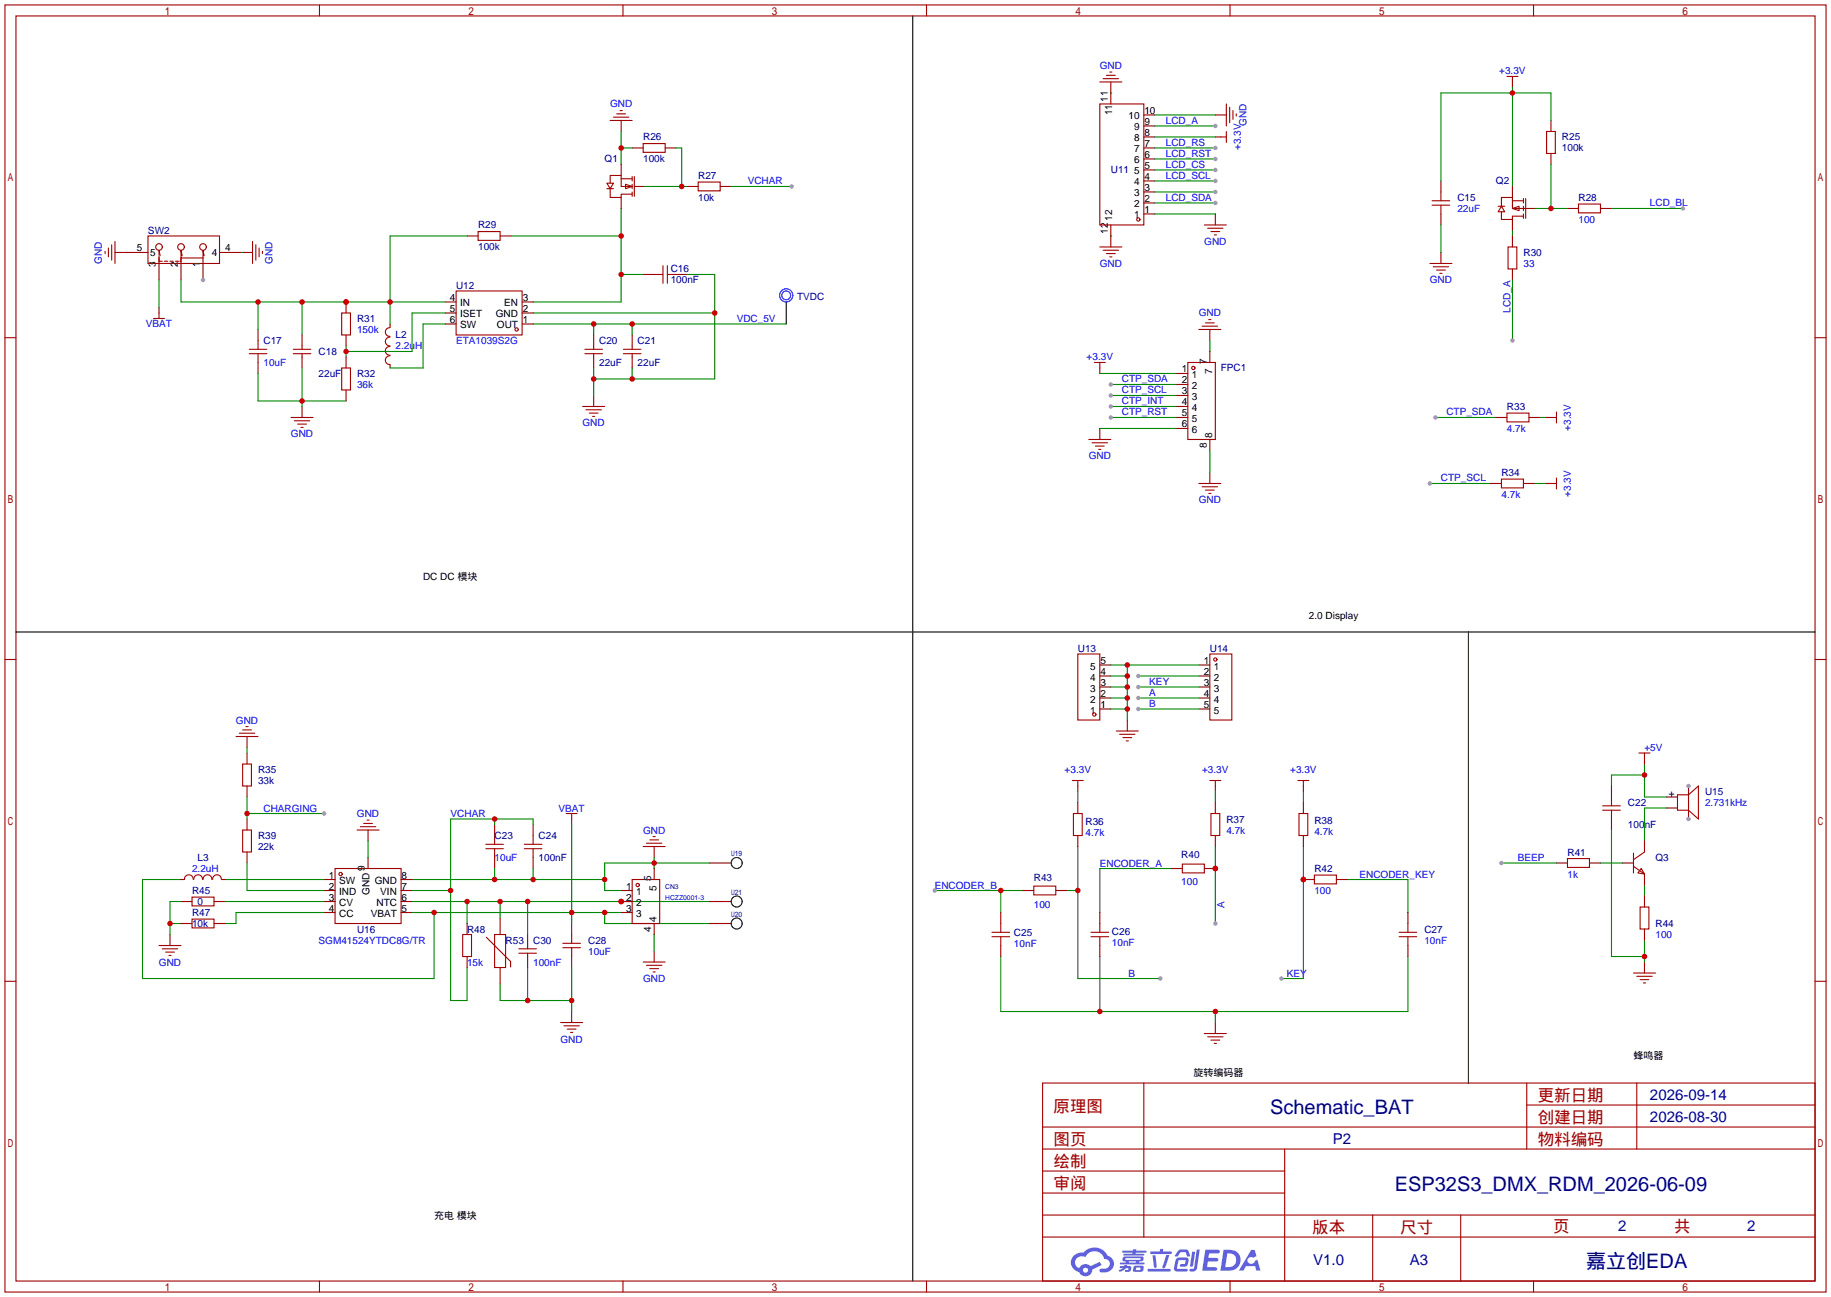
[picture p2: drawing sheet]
<svg xmlns="http://www.w3.org/2000/svg" width="423mm" height="299mm" viewBox="0 0 423 299" stroke-linecap="round" stroke-linejoin="round" font-family="sans-serif">
<g fill="none" stroke="#a10000" stroke-width=".25">
<path d="M1.1 1.1h420.4v297.2h-420.4zM3.7 3.7h415.3v292.1h-415.3zM73.7 1.1v2.6M143.8 1.1v2.6M213.9 1.1v2.6M283.9 1.1v2.6M354 1.1v2.6M1.1 78h2.6M419 78h2.5M1.1 152.3h2.6M419 152.3h2.5M1.1 226.6h2.6"/>
<path d="M419 226.6h2.5M240.7 250.1h178.3v45.7h-178.3zM264 250.1v35.5M352.4 250.1v15.2M352.4 255.1h66.6M377.8 250.1v15.2M240.7 270.4h55.8M240.7 265.3h178.3M240.7 275.5h55.8M240.7 260.2h178.3M296.5 265.3v30.5M73.7 295.8v2.5"/>
<path d="M143.8 295.8v2.5M213.9 295.8v2.5M240.7 285.6h178.3M240.7 280.5h178.3M283.9 295.8v2.5M316.9 280.5v15.3M337.2 280.5v15.3M354 295.8v2.5"/>
</g>
<g fill="#5487ff">
<path d="M278.2 288.5h2.7a.48 .48 0 0 1 .7 .5 .48 .48 0 0 1-.7 .4h-1.8l-.1 1h1.8a.43 .43 0 0 1 .4 .5 .43 .43 0 0 1-.4 .4h-2l-.2 1.3h1.7a.45 .45 0 0 1 .6 .2 .45 .45 0 0 1-.1 .6h-3.3z"/>
<path d="M288.8 288.6h.8l.4 1.4-.7 .4a.84 .84 0 0 0-1.2 .2 .84 .84 0 0 0 .3 1.2 .84 .84 0 0 0 1.2-.4l.1-.3 .6-.3 .7 2.6h-1l-.3-1h-2.1l-.6 1h-1z"/>
<path d="M275.2 289h.7l-.5 3.2a.36 .36 0 0 1-.4 .3 .36 .36 0 0 1-.3-.3z"/>
<path d="M276.2 288.5h.7l-.6 4.3a1.13 1.13 0 0 1-1.7 .6l.1-.4 .8-.1 .1-.1z"/>
<path d="M271.9 288.8l.6-.3h1.1a.77 .77 0 0 1 .8 .5l.3 1-.1 .1h-.6l-.3-.9-.2-.1h-1l-.7 1h-.6z"/>
<path d="M271.5 290.7l.5-.4h1.7a.81 .81 0 0 1 .7 .5 .81 .81 0 0 1-.2 .9 .81 .81 0 0 1-.9 .8h-.6a.32 .32 0 0 1-.3-.4 .32 .32 0 0 1 .3-.2l.8-.1 .2-.8h-1.7l-.3 1.9 2.2 .1a.32 .32 0 0 1 .3 .3 .32 .32 0 0 1-.4 .3h-2.2l-.5-.3-.1-.5z"/>
<path d="M264.9 293h5.1a.33 .33 0 0 1 .3 .3 .33 .33 0 0 1-.4 .3h-4.9l-.1-.1z"/>
<path d="M269.2 289.8h.7l-.6 2a.98 .98 0 0 1-.7 1l-.3-.3z"/>
<path d="M266 289.8h.7l.3 2.6a.34 .34 0 0 1-.3 .4 .34 .34 0 0 1-.3-.3z"/>
<path d="M265.5 288.9h2.2l.2-.5h.6l-.1 .5h1.8a.32 .32 0 0 1 .3 .4 .32 .32 0 0 1-.3 .3h-4.5l-.2-.2z"/>
<path d="M258.5 292.3h1l.1-.2h.6l-.1 .2 .9 .1 .1 .1-.1 1-1.3 .2v-.5h.7v-.4a.68 .68 0 0 0-.9 .4l-1.1 .5-.2-.4 1-.5h-.7z"/>
<path d="M259.1 288.8h2.4l.1-.4h.7l-.1 .4h2.2l.3 .2-.3 .2h-2.2l-.1 .3h1.8l.3 .2-.3 .2h-4.5l-.1-.4h2.1v-.3h-2.2l-.2-.1z"/>
<path d="M282.4 288.5l-.7 4.9h1.7a2.5 2.5 0 0 0 3-2.5 2.5 2.5 0 0 0-3.1-2.4zM283.3 289.4a1.65 1.65 0 0 1 2 1.7 1.65 1.65 0 0 1-2.1 1.5h-.4z"/>
<path d="M259.2 290.3l-.1 .8 .7 .1 .1 .3h-1.4l.1 .4h5.4l.2-.1-.2-.3h-1.1l.1-.3a.7 .7 0 0 0 .9-.2 .7 .7 0 0 0-.1-.9h-4.1zM259.8 290.5l3.5 .1-.2 .3h-3.2zM260.6 291.2h1.6l-.1 .3h-1.5z"/>
<path d="M261.7 292.4a1.05 1.05 0 0 0 0 1.2 2.91 2.91 0 0 0 2.1-.1 .98 .98 0 0 0 .1-1.2l-1.7-.1zM262.3 292.7h.8l.1 .4-.2 .2-.8-.1z"/>
<path d="M247.9 289.9a2.23 2.23 0 0 0-.6 2.3 2.23 2.23 0 0 0 1.8 1.5 1.58 1.58 0 0 0 1.7 1 1.58 1.58 0 0 0 1.3-1.6l2.2-1-.5-.8-2.1 1a1.65 1.65 0 0 0-2.6 .5 1.47 1.47 0 0 1-.7-2.1 1.47 1.47 0 0 1 2.2-.4 2.3 2.3 0 0 1 2.3-1.4 2.3 2.3 0 0 1 2 1.8 1.12 1.12 0 0 1 1.3 1 1.12 1.12 0 0 1-1.1 1.2h-.7a.45 .45 0 0 0-.6 .4 .45 .45 0 0 0 .4 .5 2.21 2.21 0 0 0 2.3-.6 2.21 2.21 0 0 0 .5-2.2 2.13 2.13 0 0 0-1.4-1.1 3.3 3.3 0 0 0-5.5-.7l-1.2 .1zM250 293.3a.6 .6 0 0 1 1.2 0 .6 .6 0 0 1-1.2 0z"/>
</g>
<g fill="none" stroke="#a10000" stroke-width=".25">
<path d="M248.8 151h5.1v15.2h-5.1zM279.3 151h5.1v15.2h-5.1zM257.7 168.8h5.1M258.4 169.5h3.6M259.2 170.3h2M260 171.1h.5"/>
<circle cx="280.5" cy="152.3" r=".38"/>
<circle cx="252.6" cy="165" r=".38"/>
</g>
<path d="M253.9 158.6h2.5M253.9 156.1h2.5M253.9 153.5h2.5M276.7 158.6h2.6M276.7 156.1h2.6M276.7 153.5h2.6M253.9 163.7h2.5M253.9 161.2h2.5M260.2 166.2v2.6M276.7 163.7h2.6M276.7 161.2h2.6" fill="none" stroke="#870000" stroke-width=".25"/>
<path d="M262.8 158.6h13.9" fill="none" stroke="#008700" stroke-width=".25"/>
<circle cx="262.8" cy="158.6" r=".51" fill="#999"/>
<path d="M262.8 163.7h13.9" fill="none" stroke="#008700" stroke-width=".25"/>
<circle cx="262.8" cy="163.7" r=".51" fill="#999"/>
<path d="M256.4 153.5h20.3M256.4 156.1h3.8M256.4 158.6h3.8M260.2 153.5v12.7M256.4 161.2h3.8M256.4 163.7h3.8" fill="none" stroke="#008700" stroke-width=".25"/>
<g fill="#c00">
<circle cx="260.2" cy="153.5" r=".63"/>
<circle cx="260.2" cy="156.1" r=".63"/>
<circle cx="260.2" cy="158.6" r=".63"/>
<circle cx="260.2" cy="161.2" r=".63"/>
<circle cx="260.2" cy="163.7" r=".63"/>
</g>
<path d="M262.8 161.2h13.9" fill="none" stroke="#008700" stroke-width=".25"/>
<circle cx="262.8" cy="161.2" r=".51" fill="#999"/>
<path d="M379.6 222.1v2.6" fill="none" stroke="#870000" stroke-width=".25"/>
<path d="M377.1 224.7h5M377.8 225.4h3.6M378.6 226.2h2M379.3 226.9h.6" fill="none" stroke="#a10000" stroke-width=".25"/>
<path d="M379.6 176.4v7.6h5.1M379.6 178.9h-7.6v2.6M384.7 186.6h-5.1v7.6" fill="none" stroke="#008700" stroke-width=".25"/>
<circle cx="379.6" cy="178.9" r=".63" fill="#c00"/>
<path d="M346.6 199.3h12.7M369.4 199.3h5.1M379.6 204.3v2.6" fill="none" stroke="#008700" stroke-width=".25"/>
<path d="M379.6 175.1v1.3" fill="none" stroke="#870000" stroke-width=".25"/>
<path d="M378.3 173.9h2.6M379.6 173.9v1.2" fill="none" stroke="#a10000" stroke-width=".25"/>
<circle cx="346.6" cy="199.3" r=".51" fill="#999"/>
<path d="M280.5 236.1v2.5" fill="none" stroke="#870000" stroke-width=".25"/>
<path d="M278 238.6h5.1M278.8 239.4h3.5M279.5 240.2h2.1M280.3 240.9h.5" fill="none" stroke="#a10000" stroke-width=".25"/>
<path d="M231 220.9v12.7h94v-12.7M253.9 220.9v12.7M280.5 233.6v2.5" fill="none" stroke="#008700" stroke-width=".25"/>
<g fill="#c00">
<circle cx="280.5" cy="233.6" r=".63"/>
<circle cx="253.9" cy="233.6" r=".63"/>
</g>
<path d="M248.8 195.5v30.4h19M300.9 182.8v2.5M246.3 205.6h2.5" fill="none" stroke="#008700" stroke-width=".25"/>
<circle cx="248.8" cy="205.6" r=".63" fill="#c00"/>
<circle cx="267.8" cy="225.9" r=".51" fill="#999"/>
<path d="M331.3 96.4h14" fill="none" stroke="#008700" stroke-width=".25"/>
<circle cx="331.3" cy="96.4" r=".51" fill="#999"/>
<path d="M330.1 111.6h13.9" fill="none" stroke="#008700" stroke-width=".25"/>
<circle cx="330.1" cy="111.6" r=".51" fill="#999"/>
<path d="M280.5 195.5v17.7" fill="none" stroke="#008700" stroke-width=".25"/>
<circle cx="280.5" cy="200.5" r=".63" fill="#c00"/>
<circle cx="280.5" cy="213.2" r=".51" fill="#999"/>
<path d="M300.9 195.5v30.4h-5.1" fill="none" stroke="#008700" stroke-width=".25"/>
<circle cx="300.9" cy="203.1" r=".63" fill="#c00"/>
<circle cx="295.8" cy="225.9" r=".51" fill="#999"/>
<path d="M215.8 205.6h20.3M231 205.6v5.1" fill="none" stroke="#008700" stroke-width=".25"/>
<circle cx="231" cy="205.6" r=".63" fill="#c00"/>
<circle cx="215.8" cy="205.6" r=".51" fill="#999"/>
<path d="M270.4 200.5h-16.5v10.2M311 203.1h14v7.6" fill="none" stroke="#008700" stroke-width=".25"/>
<g fill="none" stroke="#870000" stroke-width=".25">
<path d="M349.1 18.9v1.3M280.5 31.6h1.3M158.6 43.1h2.6M166.2 43.1h2.6M332.6 41.8v2.5M332.6 49.4v2.5M332.6 58.3v2.5M59.6 76.1v2.5M148.5 63.4h2.5M156.1 63.4h2.5M59.6 83.7v2.5M253.9 85v1.2"/>
<path d="M356.7 96.4h1.3M356.7 111.6h1.3M114.2 190.4v2.5M114.2 198v2.5M123.1 190.4v2.5M123.1 198v2.5M248.8 181.5v1.3M280.5 181.5v1.3M300.9 181.5v1.3M372 181.5v2.5M372 189.1v2.5M41.8 208.2h2.5"/>
<path d="M49.4 208.2h2.5M132 213.2v2.6M278 200.5h2.5M132 220.9v2.5"/>
</g>
<g fill="none" stroke="#a10000" stroke-width=".25">
<path d="M347.9 17.7h2.5M349.1 17.7v1.2M281.8 31.6h1.3M283.1 30.4v2.5M161.2 42h5v2.1h-5zM330.6 47.4h4M330.6 46.4h4M332.6 44.3v2.1M332.6 47.4v2M59.6 78.6v2M151 63.4h2M153 61.3v4.1"/>
<path d="M154.1 63.4h2M154.1 61.3v4.1M330.1 60.8h5.1M330.8 61.6h3.6M331.6 62.4h2M332.4 63.1h.5M57.5 80.6h4.1M57.5 81.7h4.1M59.6 81.7v2M252.6 83.7h2.5M253.9 83.7v1.3M358 96.4h1.3"/>
<path d="M359.3 95.1v2.6M358 111.6h1.3M359.3 110.4v2.5M112.1 194.9h4.1M112.1 196h4.1M114.2 192.9v2M114.2 196v2M121 194.9h4.1M121 196h4.1M123.1 192.9v2M123.1 196v2M247.5 180.2h2.6"/>
<path d="M248.8 180.2v1.3M279.3 180.2h2.5M280.5 180.2v1.3M299.6 180.2h2.5M300.9 180.2v1.3M370 186.1h4M370 187.1h4M372 184v2.1M372 187.1v2M44.3 207.1h5.1v2.1h-5.1zM129.9 217.8h4.1M129.9 218.8h4.1"/>
<path d="M132 215.8v2M132 218.8v2.1"/>
</g>
<circle cx="280.5" cy="200.5" r=".63" fill="#c00"/>
<path d="M361.8 48.1h2.6M369.4 48.1h2.6M270.4 200.5h2.5M300.9 203.1h2.5M308.5 203.1h2.5" fill="none" stroke="#870000" stroke-width=".25"/>
<path d="M364.4 47.1h5v2h-5zM272.9 199.5h5.1v2h-5.1z" fill="none" stroke="#a10000" stroke-width=".25"/>
<circle cx="300.9" cy="203.1" r=".63" fill="#c00"/>
<path d="M35.4 73.5h2.6M36.7 72.3v1.2M130.7 187.8h2.5M132 187.8v1.3M377.1 197v4.5M379.6 196.7l-2.5 1.8M238.6 204.6h5.1v2h-5.1zM303.4 202.1h5.1v2h-5.1zM377.1 200l2.5 1.8M378.8 200.5l.8 1.3-1.5-.3z" fill="none" stroke="#a10000" stroke-width=".25"/>
<path d="M36.7 71v1.3M132 189.1v1.3M374.5 199.3h2.6M379.6 194.2v2.5M236.1 205.6h2.5M243.7 205.6h2.6M379.6 201.8v2.5" fill="none" stroke="#870000" stroke-width=".25"/>
<path d="M355.5 96.4h1.2M354.2 111.6h2.5M248.8 182.8v2.5M280.5 182.8v2.5M372 191.6v29.3h7.6M379.6 217v5.1" fill="none" stroke="#008700" stroke-width=".25"/>
<circle cx="379.6" cy="220.9" r=".63" fill="#c00"/>
<path d="M145.9 34.2h2.6M153.5 34.2h2.6M358 27.8v2.6M358 35.4v2.6M107.8 54.5h2.6M115.4 54.5h2.6M151 195.5v2.5M151 219.6v2.5M132 233.6v2.5" fill="none" stroke="#870000" stroke-width=".25"/>
<g fill="none" stroke="#a10000" stroke-width=".25">
<path d="M148.5 33.1h5v2.1h-5zM357 30.4h2v5h-2zM110.4 53.5h5v2h-5zM148.5 195.5h5M149.2 194.7h3.6M150 193.9h2M150.7 193.2h.6M129.4 236.1h5.1M130.2 236.9h3.5M130.9 237.6h2.1M131.7 238.4h.5M148.5 222.1h5"/>
<path d="M149.2 222.9h3.6M150 223.6h2M150.7 224.4h.6"/>
</g>
<path d="M151 198v2.5M163.7 199.3h-24.1v6.3h3.8M95.1 203.1h44.5M114.2 200.5v2.6M123.1 200.5v2.6" fill="none" stroke="#008700" stroke-width=".25"/>
<g fill="#c00">
<circle cx="151" cy="199.3" r=".63"/>
<circle cx="139.6" cy="203.1" r=".63"/>
<circle cx="123.1" cy="203.1" r=".63"/>
<circle cx="114.2" cy="203.1" r=".63"/>
</g>
<path d="M107.8 54.5h-17.8v20.3M41.8 64.6v5.1h60.9M59.6 69.7v6.4M69.7 69.7v7.6M151 215.8v3.8" fill="none" stroke="#008700" stroke-width=".25"/>
<g fill="#c00">
<circle cx="59.6" cy="69.7" r=".63"/>
<circle cx="69.7" cy="69.7" r=".63"/>
<circle cx="79.9" cy="69.7" r=".63"/>
<circle cx="90" cy="69.7" r=".63"/>
</g>
<path d="M69.7 93.9v2.5M379.6 206.9v2.5M379.6 214.5v2.5" fill="none" stroke="#870000" stroke-width=".25"/>
<path d="M67.2 96.4h5.1M67.9 97.2h3.6M68.7 97.9h2M69.5 98.7h.5M378.6 209.4h2v5.1h-2z" fill="none" stroke="#a10000" stroke-width=".25"/>
<path d="M59.6 86.2v6.4h20.3M69.7 85v8.9" fill="none" stroke="#008700" stroke-width=".25"/>
<circle cx="69.7" cy="92.6" r=".63" fill="#c00"/>
<g fill="none" stroke="#a10000" stroke-width=".25">
<path d="M134.5 93.9h5.1M135.3 94.6h3.5M136 95.4h2M136.8 96.1h.5M229 216.3h4M229 215.3h4M231 213.2v2.1M231 216.3v2M251.8 216.3h4.1M251.8 215.3h4.1M253.9 213.2v2.1M253.9 216.3v2"/>
<path d="M323 216.3h4M323 215.3h4M325 213.2v2.1M325 216.3v2"/>
</g>
<path d="M137 91.3v2.6M231 210.7v2.5M231 218.3v2.6M253.9 210.7v2.5M253.9 218.3v2.6M325 210.7v2.5M325 218.3v2.6" fill="none" stroke="#870000" stroke-width=".25"/>
<path d="M123.1 72.3h41.9M158.6 63.4h6.4v24.1h-28M137 85v6.3M145.9 85v2.5" fill="none" stroke="#008700" stroke-width=".25"/>
<g fill="#c00">
<circle cx="165" cy="72.3" r=".63"/>
<circle cx="145.9" cy="87.5" r=".63"/>
<circle cx="137" cy="87.5" r=".63"/>
</g>
<path d="M384.7 184h2.5M384.7 186.6h2.5M389.8 187.1v2" fill="none" stroke="#870000" stroke-width=".25"/>
<path d="M389.8 183.5l2.2-2v7.6l-2.2-2M389.8 183.5v3.6M389.8 183.5h-2.6v3.6h2.6" fill="none" stroke="#a10000" stroke-width=".25"/>
<circle cx="389.8" cy="189.1" r=".51" fill="#999"/>
<path d="M389.8 181.5v2" fill="none" stroke="#870000" stroke-width=".25"/>
<circle cx="389.8" cy="181.5" r=".51" fill="#999"/>
<path d="M123.1 74.8h58.4M137 74.8v2.5M145.9 74.8v2.5" fill="none" stroke="#008700" stroke-width=".25"/>
<g fill="#c00">
<circle cx="137" cy="74.8" r=".63"/>
<circle cx="145.9" cy="74.8" r=".63"/>
</g>
<path d="M118 54.5h25.4M143.4 48.1v21.6h-20.3M143.4 63.4h5.1" fill="none" stroke="#008700" stroke-width=".25"/>
<g fill="#c00">
<circle cx="143.4" cy="54.5" r=".63"/>
<circle cx="143.4" cy="63.4" r=".63"/>
</g>
<g fill="none" stroke="#870000" stroke-width=".25">
<path d="M256.4 21.5v2.5M264 26.5h2.6M264 29.1h2.6M264 31.6h2.6M264 34.2h2.6M264 36.7h2.6M264 39.2h2.6M256.4 51.9v2.6M264 41.8h2.6M264 44.3h2.6M264 46.9h2.6M264 49.4h2.6"/>
<path d="M102.7 74.8h2.6M102.7 72.3h2.6M102.7 69.7h2.6M120.5 74.8h2.6M120.5 72.3h2.6M120.5 69.7h2.6M345.3 96.4h2.6M352.9 96.4h2.6M344 111.6h2.6M351.7 111.6h2.5M57 170.1v2.5M85 191.6v2.6"/>
<path d="M85 198v2.5M248.8 185.3v2.5M248.8 192.9v2.6M280.5 185.3v2.5M280.5 192.9v2.6M300.9 185.3v2.5M300.9 192.9v2.6M359.3 199.3h2.5M366.9 199.3h2.5M39.2 215.8v2.5M74.8 203.1h2.5M74.8 205.6h2.5"/>
<path d="M74.8 208.2h2.5M74.8 210.7h2.5M92.6 203.1h2.5M92.6 205.6h2.5M92.6 208.2h2.5M92.6 210.7h2.5"/>
</g>
<g fill="none" stroke="#a10000" stroke-width=".25">
<path d="M253.9 24h10.1v27.9h-10.1zM105.3 67.2h15.2v10.1h-15.2zM347.9 95.4h5v2h-5zM346.6 110.6h5.1v2h-5.1zM54.5 170.1h5.1M55.2 169.3h3.6M56 168.5h2M56.8 167.8h.5M82.4 191.6h5.1M83.2 190.9h3.5M83.9 190.1h2.1M84.7 189.4h.5"/>
<path d="M247.8 187.8h2v5.1h-2zM279.5 187.8h2.1v5.1h-2.1zM299.8 187.8h2.1v5.1h-2.1zM361.8 198.2h5.1v2.1h-5.1zM36.7 218.3h5.1M37.5 219.1h3.5M38.2 219.8h2.1M77.3 200.5h15.3v12.7h-15.3zM39 220.6h.5"/>
<circle cx="262.8" cy="50.7" r=".38"/>
<circle cx="119.3" cy="76.1" r=".38"/>
<circle cx="78.6" cy="201.8" r=".38"/>
</g>
<path d="M85 194.2v3.8M114.2 189.1v1.3M123.1 190.4v-1.3h-19.1v41.9h3.8v-7.6M95.1 205.6h8.9" fill="none" stroke="#008700" stroke-width=".25"/>
<g fill="#c00">
<circle cx="104" cy="205.6" r=".63"/>
<circle cx="114.2" cy="189.1" r=".63"/>
</g>
<path d="M266.6 26.5h13.9M266.6 41.8h13.9" fill="none" stroke="#008700" stroke-width=".25"/>
<circle cx="280.5" cy="41.8" r=".51" fill="#999"/>
<path d="M253.9 98.9h17.8M95.1 208.2h68.6M107.8 208.2v5M115.4 208.2v3.8M121.8 208.2v7.6" fill="none" stroke="#008700" stroke-width=".25"/>
<g fill="#c00">
<circle cx="107.8" cy="208.2" r=".63"/>
<circle cx="115.4" cy="208.2" r=".63"/>
<circle cx="121.8" cy="208.2" r=".63"/>
<circle cx="143.4" cy="208.2" r=".63"/>
</g>
<path d="M266.6 29.1h13.9" fill="none" stroke="#008700" stroke-width=".25"/>
<circle cx="280.5" cy="29.1" r=".51" fill="#999"/>
<path d="M256.4 96.4h15.3" fill="none" stroke="#008700" stroke-width=".25"/>
<circle cx="256.4" cy="96.4" r=".51" fill="#999"/>
<path d="M132 190.4v22.8M41.8 203.1h-8.9v22.8h67.3v-15.2M95.1 210.7h48.3M139.6 210.7v2.5h24.1" fill="none" stroke="#008700" stroke-width=".25"/>
<g fill="#c00">
<circle cx="100.2" cy="210.7" r=".63"/>
<circle cx="132" cy="210.7" r=".63"/>
<circle cx="139.6" cy="210.7" r=".63"/>
</g>
<path d="M266.6 44.3h13.9" fill="none" stroke="#008700" stroke-width=".25"/>
<circle cx="280.5" cy="44.3" r=".51" fill="#999"/>
<path d="M266.6 46.9h13.9" fill="none" stroke="#008700" stroke-width=".25"/>
<circle cx="280.5" cy="46.9" r=".51" fill="#999"/>
<path d="M266.6 31.6h13.9M256.4 93.9h15.3" fill="none" stroke="#008700" stroke-width=".25"/>
<circle cx="256.4" cy="93.9" r=".51" fill="#999"/>
<path d="M266.6 49.4h13.9M256.4 91.3h15.3" fill="none" stroke="#008700" stroke-width=".25"/>
<circle cx="256.4" cy="91.3" r=".51" fill="#999"/>
<path d="M266.6 34.2h13.9" fill="none" stroke="#008700" stroke-width=".25"/>
<circle cx="280.5" cy="34.2" r=".51" fill="#999"/>
<path d="M266.6 36.7h13.9" fill="none" stroke="#008700" stroke-width=".25"/>
<circle cx="280.5" cy="36.7" r=".51" fill="#999"/>
<path d="M256.4 88.8h15.3" fill="none" stroke="#008700" stroke-width=".25"/>
<circle cx="256.4" cy="88.8" r=".51" fill="#999"/>
<path d="M266.6 39.2h13.9" fill="none" stroke="#008700" stroke-width=".25"/>
<circle cx="280.5" cy="39.2" r=".51" fill="#999"/>
<path d="M256.4 21.5h.1M256.4 54.5h.1M79.9 79.9v2.5M102.7 74.8h-5v10.2h-7.7M102.7 72.3h-7.6v8.9h-15.2M279.3 78.6v2.6M253.9 86.2h17.8" fill="none" stroke="#008700" stroke-width=".25"/>
<path d="M256.4 18.9v2.6M256.4 54.5v2.5M90 74.8v.8M279.3 76.1v2.5M90 84.2v.8M253.9 98.9v2.6M279.3 109.1v2.5" fill="none" stroke="#870000" stroke-width=".25"/>
<g fill="none" stroke="#a10000" stroke-width=".25">
<path d="M253.9 18.9h5.1M254.6 18.2h3.6M255.4 17.4h2M256.2 16.6h.5M253.9 57h5.1M254.6 57.8h3.6M255.4 58.5h2M256.2 59.3h.5M90 80a1.01 1.01 0 0 0-1.1 1 1.01 1.01 0 0 0 1.1 1M90 77.8a1.01 1.01 0 0 0-1.1 1.1 1.01 1.01 0 0 0 1.1 1M90 75.7a1.01 1.01 0 0 0-1.1 1 1.01 1.01 0 0 0 1.1 1M276.7 76.1h5.1"/>
<path d="M277.5 75.3h3.6M278.3 74.5h2M279 73.8h.5M90 82.1a1.01 1.01 0 0 0-1.1 1.1 1.01 1.01 0 0 0 1.1 1M251.3 101.5h5.1M252.1 102.2h3.6M252.9 103h2M253.6 103.8h.5M276.7 111.6h5.1M277.5 112.4h3.6M278.3 113.2h2M279 113.9h.5"/>
</g>
<circle cx="79.9" cy="81.2" r=".63" fill="#c00"/>
<path d="M280.5 26.5h2.6M26.5 58.3h2.6M55.8 58.3h2.5M280.5 49.4v2.5" fill="none" stroke="#870000" stroke-width=".25"/>
<g fill="none" stroke="#a10000" stroke-width=".25">
<path d="M283.1 24v5.1M283.8 24.8v3.5M284.6 25.5v2.1M285.4 26.3v.5M24.3 58v.5M25 57.3v2M25.8 56.5v3.6M26.5 55.8v5M58.3 55.8v5M59.1 56.5v3.6M59.8 57.3v2M60.6 58v.5"/>
<path d="M278 51.9h5.1M278.8 52.7h3.5M279.5 53.5h2.1M280.3 54.2h.5"/>
</g>
<path d="M349.1 20.2v22.9M358 27.8v-6.3h-25.4v20.3M349.1 53.2v1.3" fill="none" stroke="#008700" stroke-width=".25"/>
<circle cx="349.1" cy="21.5" r=".63" fill="#c00"/>
<g fill="none" stroke="#a10000" stroke-width=".25">
<path d="M274.2 83.7h6.3v17.8h-6.3z"/>
<circle cx="275.5" cy="85" r=".38"/>
</g>
<path d="M79.9 69.7v2.6M271.7 86.2h2.5M271.7 88.8h2.5M271.7 91.3h2.5M271.7 93.9h2.5M271.7 96.4h2.5M271.7 98.9h2.5M279.3 81.2v2.5M279.3 101.5v2.5" fill="none" stroke="#870000" stroke-width=".25"/>
<path d="M332.6 51.9v6.4M279.3 104v5.1M51.9 203.1h22.9M51.9 208.2h22.9" fill="none" stroke="#008700" stroke-width=".25"/>
<path d="M3.7 145.9h415.3" fill="none" stroke="#000" stroke-width=".25"/>
<circle cx="79.9" cy="69.7" r=".63" fill="#c00"/>
<path d="M79.9 77.3v2.6M79.9 82.4v2.6M79.9 90v2.6" fill="none" stroke="#870000" stroke-width=".25"/>
<path d="M78.9 72.3h2v5h-2zM78.9 85h2v5h-2z" fill="none" stroke="#a10000" stroke-width=".25"/>
<path d="M210.7 3.7v292.1" fill="none" stroke="#000" stroke-width=".25"/>
<path d="M358 38v10.1M354.2 48.1h7.6" fill="none" stroke="#008700" stroke-width=".25"/>
<circle cx="358" cy="48.1" r=".63" fill="#c00"/>
<path d="M41.8 203.1h.7M51.2 203.1h.7" fill="none" stroke="#870000" stroke-width=".25"/>
<path d="M42.6 203.1a1.01 1.01 0 0 1 1-1.1 1.01 1.01 0 0 1 1 1.1M44.7 203.1a1.01 1.01 0 0 1 1-1.1 1.01 1.01 0 0 1 1.1 1.1M46.9 203.1a1.01 1.01 0 0 1 1-1.1 1.01 1.01 0 0 1 1 1.1M49.1 203.1a1.01 1.01 0 0 1 1-1.1 1.01 1.01 0 0 1 1 1.1" fill="none" stroke="#a10000" stroke-width=".25"/>
<path d="M115.4 227.2v3.8h16.6M121.8 223.4v7.6M132 223.4v10.2" fill="none" stroke="#008700" stroke-width=".25"/>
<g fill="#c00">
<circle cx="132" cy="231" r=".63"/>
<circle cx="121.8" cy="231" r=".63"/>
</g>
<path d="M349.1 43.1v2.5M349.1 50.7v2.5M349.1 54.5v2.5M351.7 48.1h2.5M349.1 62.1v2.5" fill="none" stroke="#870000" stroke-width=".25"/>
<path d="M345.8 47.6h1.5M346.6 47.6l.7 1.3h-1.5zM346.6 47.6v-2h2.5v2.5h2.6M346.6 48.9v1.8h2.5v-.8h2.6M348.1 57h2v5.1h-2zM349.1 48.1l1.5-.5v1zM349.1 46.4h2.6M351.7 45.8v1.1M351.7 47.6v1M351.7 49.4v1M352.2 45.8v4.6" fill="none" stroke="#a10000" stroke-width=".25"/>
<path d="M349.1 64.6v14" fill="none" stroke="#008700" stroke-width=".25"/>
<circle cx="349.1" cy="78.6" r=".51" fill="#999"/>
<path d="M372 48.1h16.5" fill="none" stroke="#008700" stroke-width=".25"/>
<circle cx="388.5" cy="48.1" r=".51" fill="#999"/>
<path d="M39.2 213.2h2.6M41.8 208.2h-2.6v7.6" fill="none" stroke="#008700" stroke-width=".25"/>
<circle cx="39.2" cy="213.2" r=".63" fill="#c00"/>
<path d="M57 199.3v6.3h17.8M57 184v5.1M57 187.8h17.8M74.8 210.7h-20.3v2.5h-2.6" fill="none" stroke="#008700" stroke-width=".25"/>
<path d="M107.8 213.2v2.6M107.8 220.9v2.5" fill="none" stroke="#870000" stroke-width=".25"/>
<path d="M106.8 215.8h2v5.1h-2z" fill="none" stroke="#a10000" stroke-width=".25"/>
<circle cx="57" cy="187.8" r=".63" fill="#c00"/>
<circle cx="74.8" cy="187.8" r=".51" fill="#999"/>
<path d="M143.4 30.4v7.6M143.4 34.2h2.5M36.7 64.6v6.4M57 172.6v1.3" fill="none" stroke="#008700" stroke-width=".25"/>
<path d="M143.4 27.8v2.6" fill="none" stroke="#870000" stroke-width=".25"/>
<path d="M140.8 27.8h5.1M141.6 27.1h3.6M142.4 26.3h2M143.1 25.5h.5" fill="none" stroke="#a10000" stroke-width=".25"/>
<circle cx="143.4" cy="34.2" r=".63" fill="#c00"/>
<path d="M156.1 34.2h1.3v8.9M148.5 43.1h10.1" fill="none" stroke="#008700" stroke-width=".25"/>
<circle cx="157.4" cy="43.1" r=".63" fill="#c00"/>
<path d="M168.8 43.1h14" fill="none" stroke="#008700" stroke-width=".25"/>
<circle cx="182.8" cy="43.1" r=".51" fill="#999"/>
<path d="M339 145.9v104.2" fill="none" stroke="#000" stroke-width=".25"/>
<g fill="none" stroke="#a10000" stroke-width=".25">
<path d="M145.9 203.1h6.4v10.1h-6.4z"/>
<circle cx="147.2" cy="204.3" r=".38"/>
</g>
<path d="M143.4 205.6h2.5M143.4 208.2h2.5" fill="none" stroke="#870000" stroke-width=".25"/>
<circle cx="143.4" cy="208.2" r=".63" fill="#c00"/>
<path d="M29.1 58.3h5.1M36.7 59.6v5M41.8 59.6v5M46.9 59.6v5M50.7 58.3h5.1M143.4 210.7h2.5M151 200.5v2.6M151 213.2v2.6" fill="none" stroke="#870000" stroke-width=".25"/>
<path d="M29.1 58.3h.1" fill="none" stroke="#008700" stroke-width=".25"/>
<path d="M34.2 54.5h16.5v6.3h-16.5zM36.7 59.1v1.2h.8M36.7 58v-.2l.3 1.3M36.7 58.3v.5M41.8 59.6v.7h-.3M42 59.1l-.2-1.3v1.8h5.1v-1.8l.2 1.3M38 60.3h.7M39.2 60.3h.8M40.5 60.3h.8" fill="none" stroke="#a10000" stroke-width=".25"/>
<circle cx="46.9" cy="64.6" r=".51" fill="#999"/>
<g fill="none" stroke="#a10000" stroke-width=".25">
<path d="M69.7 79.9v.7M137 79.9v.7M145.9 79.9v.7M67.7 80.6h4.1M67.7 81.7h4.1M69.7 81.7v.7M135 80.6h4.1M135 81.7h4.1M137 81.7v.7M143.9 80.6h4.1M143.9 81.7h4.1M145.9 81.7v.7"/>
<path d="M56 176.4h2v5.1h-2zM56 191.6h2v5.1h-2zM44.3 212.2h5.1v2h-5.1zM112.3 216.4l5.6 5.6v1.3M114.2 215.8h2.5v7.6h-2.5zM119.8 219.1h4M121.8 218.3v.8M119.8 220.1h4M121.8 220.1v.8"/>
<circle cx="36.7" cy="57" r=".76"/>
<circle cx="41.8" cy="57" r=".76"/>
<circle cx="46.9" cy="57" r=".76"/>
</g>
<path d="M55.8 58.3h.1M262.8 156.1h13.9" fill="none" stroke="#008700" stroke-width=".25"/>
<g fill="none" stroke="#870000" stroke-width=".25">
<path d="M69.7 77.3v2.6M137 77.3v2.6M145.9 77.3v2.6M69.7 82.4v2.6M137 82.4v2.6M145.9 82.4v2.6M57 173.9v2.5M57 181.5v2.5M57 189.1v2.5M57 196.7v2.6M163.7 199.3h5.1M41.8 213.2h2.5"/>
<path d="M49.4 213.2h2.5M115.4 212v3.8M121.8 215.8v2.5M163.7 213.2h5.1M163.7 208.2h5.1M115.4 223.4v3.8M121.8 220.9v2.5"/>
</g>
<g fill="none" stroke="#000" stroke-width=".25">
<path d="M181.5 69.7v5.1"/>
<circle cx="170.1" cy="199.3" r="1.27"/>
<circle cx="170.1" cy="213.2" r="1.27"/>
<circle cx="170.1" cy="208.2" r="1.27"/>
</g>
<g fill="none" stroke="#00f" stroke-width=".25">
<circle cx="181.5" cy="68.2" r="1.52"/>
<circle cx="181.5" cy="68.2" r="1.02"/>
</g>
<circle cx="262.8" cy="156.1" r=".51" fill="#999"/>
<path d="M143.4 38v2.5M143.4 45.6v2.5M146.4 43.1h2.1" fill="none" stroke="#870000" stroke-width=".25"/>
<path d="M140.1 43.6h1.5M140.1 42.3h1.5l-.8 1.3zM140.8 42.3v-1.8h2.6v2.6h2.5M140.8 43.6v2h2.6v-.8h2.5M143.4 41.3h2.5M144.4 42.5l1.5 .6-1.5 .5zM145.9 40.8v1M145.9 42.5v1.1M145.9 44.3v1M146.4 40.8v4.5" fill="none" stroke="#a10000" stroke-width=".25"/>
<g font-size="4.6" fill="#000080">
<text x="293.2" y="257.2">Schematic_BAT</text>
<text x="322" y="275">ESP32S3_DMX_RDM_2026-06-09</text>
<text x="366.2" y="292.8">嘉立创EDA</text>
</g>
<g font-size="3.8" fill="#a00000">
<text x="243.2" y="256.8">原理图</text>
<text x="355" y="254.3">更新日期</text>
<text x="355" y="259.3">创建日期</text>
<text x="243.2" y="269.5">绘制</text>
<text x="243.2" y="264.4">图页</text>
<text x="355" y="264.4">物料编码</text>
<text x="243.2" y="274.6">审阅</text>
<text x="302.9" y="284.7">版本</text>
<text x="323.2" y="284.7">尺寸</text>
<text x="358.5" y="284.5">页</text>
<text x="386.5" y="284.5">共</text>
</g>
<g font-size="3.5" fill="#000080">
<text x="380.9" y="254">2026-09-14</text>
<text x="380.9" y="259.1">2026-08-30</text>
<text x="307.6" y="264.2">P2</text>
<text x="373.6" y="284.3">2</text>
<text x="403.3" y="284.3">2</text>
<text x="303.1" y="292.1">V1.0</text>
<text x="325.4" y="292.1">A3</text>
</g>
<g font-size="2.3" fill="#00f">
<text x="253.8" y="15.9">GND</text>
<text x="346.1" y="17.2">+3.3V</text>
<text x="140.8" y="24.8">GND</text>
<text x="269.1" y="28.6">LCD_A</text>
<text x="287.7" y="29.1" transform="rotate(-90 287.7 29.1)">GND</text>
<text x="269.1" y="33.7">LCD_RS</text>
<text x="286.4" y="34.7" transform="rotate(-90 286.4 34.7)">+3.3V</text>
<text x="269.1" y="41.3">LCD_SCL</text>
<text x="269.1" y="36.2">LCD_RST</text>
<text x="269.1" y="38.8">LCD_CS</text>
<text x="172.6" y="42.6">VCHAR</text>
<text x="269.1" y="46.4">LCD_SDA</text>
<text x="380.9" y="47.7">LCD_BL</text>
<text x="336.4" y="48.9">22uF</text>
<text x="364.4" y="51.5">100</text>
<text x="278" y="56.6">GND</text>
<text x="23.5" y="60.9" transform="rotate(-90 23.5 60.9)">GND</text>
<text x="62.9" y="60.9" transform="rotate(-90 62.9 60.9)">GND</text>
<text x="253.8" y="61.6">GND</text>
<text x="330" y="65.5">GND</text>
<text x="351.7" y="61.6">33</text>
<text x="33.7" y="75.6">VBAT</text>
<text x="82.4" y="76.9">150k</text>
<text x="170.1" y="74.3">VDC_5V</text>
<text x="276.7" y="73.1">GND</text>
<text x="348.7" y="72.3" transform="rotate(-90 348.7 72.3)">LCD_A</text>
<text x="91.3" y="80.7">2.2uH</text>
<text x="105.3" y="79.4">ETA1039S2G</text>
<text x="250.8" y="83.2">+3.3V</text>
<text x="60.8" y="84.5">10uF</text>
<text x="82.4" y="89.6">36k</text>
<text x="259" y="88.3">CTP_SDA</text>
<text x="259" y="95.9">CTP_RST</text>
<text x="259" y="93.4">CTP_INT</text>
<text x="259" y="90.9">CTP_SCL</text>
<text x="333.9" y="95.9">CTP_SDA</text>
<text x="67.2" y="101">GND</text>
<text x="134.5" y="98.5">GND</text>
<text x="347.9" y="99.7">4.7k</text>
<text x="362.6" y="99.4" transform="rotate(-90 362.6 99.4)">+3.3V</text>
<text x="251.3" y="106.1">GND</text>
<text x="332.6" y="111.2">CTP_SCL</text>
<text x="276.7" y="116.3">GND</text>
<text x="346.6" y="115">4.7k</text>
<text x="362.6" y="114.7" transform="rotate(-90 362.6 114.7)">+3.3V</text>
<text x="265.3" y="158.2">KEY</text>
<text x="265.3" y="160.7">A</text>
<text x="54.5" y="167.1">GND</text>
<text x="265.3" y="163.2">B</text>
<text x="379.6" y="173.4">+5V</text>
<text x="245.7" y="178.5">+3.3V</text>
<text x="277.5" y="178.5">+3.3V</text>
<text x="297.8" y="178.5">+3.3V</text>
<text x="60.8" y="187.4">CHARGING</text>
<text x="82.4" y="188.6">GND</text>
<text x="104" y="188.6">VCHAR</text>
<text x="128.9" y="187.4">VBAT</text>
<text x="393.6" y="186.1">2.731kHz</text>
<text x="148.4" y="192.5">GND</text>
<text x="250.6" y="193">4.7k</text>
<text x="283.1" y="192.5">4.7k</text>
<text x="303.4" y="192.7">4.7k</text>
<text x="44.3" y="201.3">2.2uH</text>
<text x="114.2" y="198.8">10uF</text>
<text x="253.9" y="200.1">ENCODER_A</text>
<text x="313.8" y="202.6">ENCODER_KEY</text>
<text x="350.4" y="198.8">BEEP</text>
<text x="361.8" y="202.6">1k</text>
<text x="215.8" y="205.2">ENCODER_B</text>
<text x="238.6" y="209.7">100</text>
<text x="272.7" y="204.4">100</text>
<text x="282.6" y="209.7" transform="rotate(-90 282.6 209.7)">A</text>
<text x="303.4" y="206.4">100</text>
<text x="73.5" y="217.9">SGM41524YTDC8G/TR</text>
<text x="135.8" y="220.4">10uF</text>
<text x="234.1" y="218.6">10nF</text>
<text x="256.7" y="218.4">10nF</text>
<text x="328.8" y="217.9">10nF</text>
<text x="382.1" y="216.6">100</text>
<text x="36.7" y="222.9">GND</text>
<text x="107.8" y="222.9">15k</text>
<text x="123.1" y="222.9">100nF</text>
<text x="148.4" y="226.7">GND</text>
<text x="260.5" y="225.5">B</text>
<text x="297.1" y="225.5">KEY</text>
<text x="129.4" y="240.7">GND</text>
</g>
<g font-size="2.3">
<text x="255.7" y="23.5" transform="rotate(-90 255.7 23.5)">11</text>
<text x="256.7" y="26.6" transform="rotate(-90 256.7 26.6)">11</text>
<text x="260.5" y="27.6">10</text>
<text x="264.2" y="26.3">10</text>
<text x="264.2" y="28.9">9</text>
<text x="261.8" y="30.1">9</text>
<text x="261.8" y="32.7">8</text>
<text x="261.8" y="35.2">7</text>
<text x="264.2" y="31.4">8</text>
<text x="264.2" y="33.9">7</text>
<text x="261.8" y="37.7">6</text>
<text x="261.8" y="40.3">5</text>
<text x="264.2" y="36.5">6</text>
<text x="264.2" y="39">5</text>
<text x="264.2" y="41.6">4</text>
<text x="261.8" y="42.8">4</text>
<text x="261.8" y="45.4">3</text>
<text x="261.8" y="47.9">2</text>
<text x="264.2" y="44.1">3</text>
<text x="264.2" y="46.6">2</text>
<text x="256.7" y="50.9" transform="rotate(-90 256.7 50.9)">12</text>
<text x="261.8" y="50.4">1</text>
<text x="264.2" y="49.2">1</text>
<text x="31.6" y="58.1">5</text>
<text x="34.7" y="59.1">5</text>
<text x="48.9" y="59.1">4</text>
<text x="51.9" y="58.1">4</text>
<text x="255.7" y="54" transform="rotate(-90 255.7 54)">12</text>
<text x="36" y="61.6" transform="rotate(-90 36 61.6)">3</text>
<text x="41.1" y="61.6" transform="rotate(-90 41.1 61.6)">2</text>
<text x="46.1" y="61.6" transform="rotate(-90 46.1 61.6)">1</text>
<text x="103.9" y="69.5">4</text>
<text x="106.2" y="70.8">IN</text>
<text x="116.4" y="70.8">EN</text>
<text x="120.6" y="69.5">3</text>
<text x="103.9" y="72">5</text>
<text x="103.9" y="74.6">6</text>
<text x="106.2" y="73.3">ISET</text>
<text x="106.2" y="75.8">SW</text>
<text x="114.5" y="73.3">GND</text>
<text x="114.7" y="75.8">OUT</text>
<text x="120.6" y="74.6">1</text>
<text x="120.6" y="72">2</text>
<text x="272.8" y="86">1</text>
<text x="272.8" y="88.5">2</text>
<text x="275.1" y="87.3">1</text>
<text x="275.1" y="89.8">2</text>
<text x="278.6" y="84.1" transform="rotate(-90 278.6 84.1)">7</text>
<text x="279.8" y="86.4" transform="rotate(-90 279.8 86.4)">7</text>
<text x="272.8" y="91.1">3</text>
<text x="272.8" y="93.6">4</text>
<text x="275.1" y="92.4">3</text>
<text x="275.1" y="94.9">4</text>
<text x="272.8" y="96.2">5</text>
<text x="272.8" y="98.7">6</text>
<text x="275.1" y="97.4">5</text>
<text x="275.1" y="100">6</text>
<text x="279.8" y="101" transform="rotate(-90 279.8 101)">8</text>
<text x="278.6" y="103.4" transform="rotate(-90 278.6 103.4)">8</text>
<text x="97.7" y="134">DC DC 模块</text>
<text x="302.1" y="142.9">2.0 Display</text>
<text x="251.7" y="154.6">5</text>
<text x="254" y="155.9">4</text>
<text x="254" y="153.3">5</text>
<text x="277.9" y="153.3">1</text>
<text x="277.9" y="155.9">2</text>
<text x="280.2" y="154.6">1</text>
<text x="251.7" y="159.7">3</text>
<text x="251.7" y="157.1">4</text>
<text x="254" y="160.9">2</text>
<text x="254" y="158.4">3</text>
<text x="277.9" y="158.4">3</text>
<text x="277.9" y="160.9">4</text>
<text x="280.2" y="157.1">2</text>
<text x="280.2" y="159.7">3</text>
<text x="251.7" y="164.7">1</text>
<text x="251.7" y="162.2">2</text>
<text x="254" y="163.5">1</text>
<text x="277.9" y="163.5">5</text>
<text x="280.2" y="162.2">4</text>
<text x="280.2" y="164.7">5</text>
<text x="385.2" y="184">+</text>
<text x="75.9" y="202.8">1</text>
<text x="84.2" y="201" transform="rotate(-90 84.2 201)">9</text>
<text x="92.7" y="202.8">8</text>
<text x="150.3" y="203.4" transform="rotate(-90 150.3 203.4)">5</text>
<text x="75.9" y="205.4">2</text>
<text x="75.9" y="207.9">3</text>
<text x="78.3" y="204.1">SW</text>
<text x="78.3" y="206.7">IND</text>
<text x="78.3" y="209.2">CV</text>
<text x="85.3" y="206.7" transform="rotate(-90 85.3 206.7)">GND</text>
<text x="86.5" y="204.1">GND</text>
<text x="86.9" y="209.2">NTC</text>
<text x="87.8" y="206.7">VIN</text>
<text x="92.7" y="207.9">6</text>
<text x="92.7" y="205.4">7</text>
<text x="144.5" y="205.4">1</text>
<text x="144.5" y="207.9">2</text>
<text x="146.9" y="206.7">1</text>
<text x="146.9" y="209.2">2</text>
<text x="151.6" y="205.8" transform="rotate(-90 151.6 205.8)">5</text>
<text x="75.9" y="210.5">4</text>
<text x="78.3" y="211.7">CC</text>
<text x="85.6" y="211.7">VBAT</text>
<text x="92.7" y="210.5">5</text>
<text x="144.5" y="210.5">3</text>
<text x="146.9" y="211.7">3</text>
<text x="150.3" y="215.1" transform="rotate(-90 150.3 215.1)">4</text>
<text x="151.6" y="212.8" transform="rotate(-90 151.6 212.8)">4</text>
<text x="377.1" y="244.5">蜂鸣器</text>
<text x="275.5" y="248.3">旋转编码器</text>
<text x="100.2" y="281.4">充电 模块</text>
</g>
<g font-size="2.3" fill="#000080">
<text x="148.5" y="32.4">R26</text>
<text x="360.6" y="32.4">R25</text>
<text x="360.6" y="35">100k</text>
<text x="139.6" y="37.5">Q1</text>
<text x="148.5" y="37.5">100k</text>
<text x="161.2" y="41.3">R27</text>
<text x="256.4" y="40.1">U11</text>
<text x="161.2" y="46.4">10k</text>
<text x="336.4" y="46.4">C15</text>
<text x="345.3" y="42.6">Q2</text>
<text x="364.4" y="46.4">R28</text>
<text x="110.4" y="52.8">R29</text>
<text x="34.2" y="54">SW2</text>
<text x="110.4" y="57.8">100k</text>
<text x="351.7" y="59.1">R30</text>
<text x="154.8" y="62.9">C16</text>
<text x="154.8" y="65.5">100nF</text>
<text x="105.3" y="66.7">U12</text>
<text x="184" y="69.3">TVDC</text>
<text x="82.4" y="74.3">R31</text>
<text x="60.8" y="79.4">C17</text>
<text x="73.5" y="82">C18</text>
<text x="91.3" y="78.2">L2</text>
<text x="138.3" y="79.4">C20</text>
<text x="147.2" y="79.4">C21</text>
<text x="73.5" y="87">22uF</text>
<text x="82.4" y="87">R32</text>
<text x="138.3" y="84.5">22uF</text>
<text x="147.2" y="84.5">22uF</text>
<text x="281.8" y="85.8">FPC1</text>
<text x="347.9" y="94.7">R33</text>
<text x="346.6" y="109.9">R34</text>
<text x="248.8" y="150.5">U13</text>
<text x="279.3" y="150.5">U14</text>
<text x="59.6" y="178.5">R35</text>
<text x="59.6" y="181">33k</text>
<text x="393.6" y="183.6">U15</text>
<text x="250.6" y="190.4">R36</text>
<text x="283.1" y="189.9">R37</text>
<text x="303.4" y="190.2">R38</text>
<text x="375.8" y="186.1">C22</text>
<text x="375.8" y="191.2">100nF</text>
<text x="59.6" y="193.7">R39</text>
<text x="59.6" y="196.3">22k</text>
<text x="114.2" y="193.7">C23</text>
<text x="124.3" y="193.7">C24</text>
<text x="361.8" y="197.5">R41</text>
<text x="45.6" y="198.8">L3</text>
<text x="124.3" y="198.8">100nF</text>
<text x="238.6" y="203.4">R43</text>
<text x="272.7" y="198">R40</text>
<text x="303.4" y="201.3">R42</text>
<text x="382.1" y="198.8">Q3</text>
<text x="44.3" y="206.4">R45</text>
<text x="45.6" y="209">0</text>
<text x="44.3" y="211.5">R47</text>
<text x="44.3" y="214">10k</text>
<text x="82.4" y="215.3">U16</text>
<text x="107.8" y="215.3">R48</text>
<text x="256.7" y="215.8">C26</text>
<text x="328.8" y="215.3">C27</text>
<text x="382.1" y="214">R44</text>
<text x="116.7" y="217.9">R53</text>
<text x="123.1" y="217.9">C30</text>
<text x="135.8" y="217.9">C28</text>
<text x="234.1" y="216.1">C25</text>
</g>
<g font-size="1.7" fill="#000080">
<text x="168.8" y="197.7">U19</text>
<text x="168.8" y="206.6">U21</text>
<text x="168.8" y="211.7">U20</text>
</g>
<text font-size="1.6" fill="#000080" x="153.5" y="205.2">CN3</text>
<text font-size="1.6" fill="#00f" x="153.5" y="207.7">HCZZ0001-3</text>
</svg>
